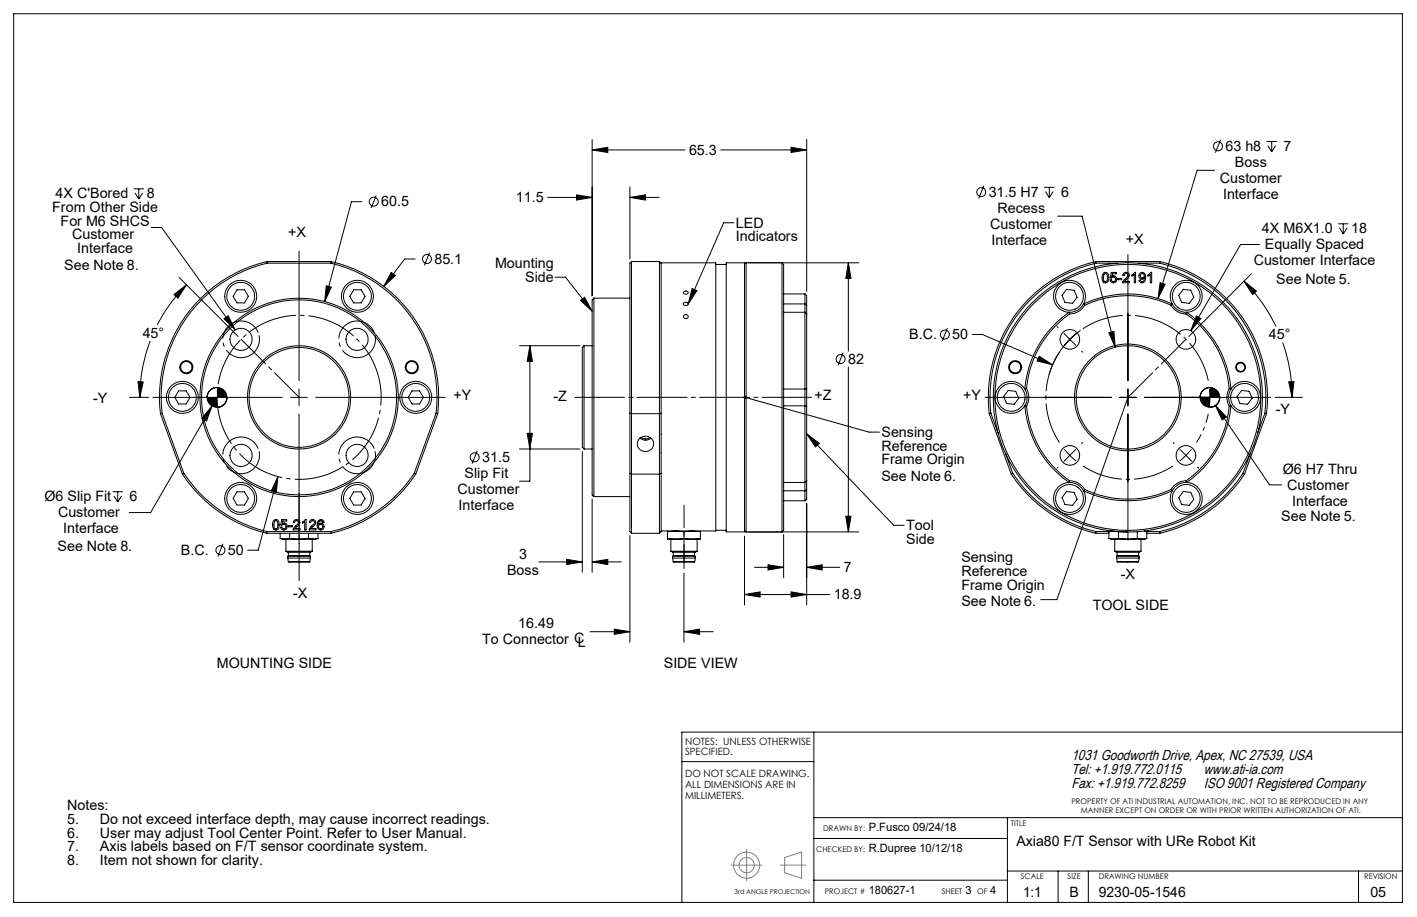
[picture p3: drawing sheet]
<svg xmlns="http://www.w3.org/2000/svg" width="432mm" height="279mm" viewBox="0 0 432 279" stroke-linecap="round" stroke-linejoin="round" font-family="sans-serif">
<g fill="none" stroke="#808080" stroke-width=".3">
<path d="M227.5 258.8v9.6M222.7 263.6h9.5M237.8 263.6h7.8M239.1 261.3l5.2-1.7v8l-5.2-1.7z"/>
<circle cx="227.5" cy="263.6" r="4"/>
<circle cx="227.5" cy="263.6" r="2.32"/>
</g>
<g fill="none" stroke="#000" stroke-width=".3">
<path d="M4.2 4.2h423.2v270.8h-423.2zM40.7 57.5h3.2M41.1 58.8l1.2 1.8M42.3 57.5v3.1M43.5 58.8l-1.2 1.8M114.7 59.5l-1.6 3.9M175.7 59.4l4.7 .7-4.7 .9zM180.4 45.7l4.8-.8v1.6zM180.4 42.5v47.6M180.4 45.7h28.3M191.9 57v21.9M219.6 45.7h26.2"/>
<path d="M241.1 44.9l4.7 .8-4.7 .8zM245.8 42.5v46.3M299.8 56.6l-1.6 3.9M318.2 57.1h3.1M318.6 58.3l1.2 1.9M319.8 57.1v3.1M320.9 58.3l-1.1 1.9M370.1 51.9h-5.3l-11.9 39M371.9 42.6l-1.5 3.9M386 43.1h3.1M386.4 44.4l1.1 1.8M387.5 43.1v3.1"/>
<path d="M388.7 44.4l-1.2 1.8M46.1 69.3h3.1l22.5 31.2M81.4 79.7a42.4 42.4 0 0 0-32.5 46.3M81.4 79.7v.5M81.4 79.7h19.5M91.1 76.5v39.5M100.9 79.7a42.5 42.5 0 0 1 32.5 46.3M100.9 79.7v.5M110.3 61.5h-3.2l-8.1 30.4M126.5 78.9h-3.2l-6.4 8.4M130.9 77l-1.6 3.9M166.9 60.1h13.5"/>
<path d="M191.9 60.1l4.8-.7v1.6zM191.9 60.1h8.9M192.4 79.7v46.3M192.4 79.7l-.5 .5v45.7M192.4 79.7h8.5M200.9 79.7v46.3M200.9 79.7l.6 .5M223.7 67.9h-3.2l-10.8 24.7M322.3 65.9h7.4l10.1 39.9M333.9 79.7a42.5 42.5 0 0 0-32.5 46.3M333.9 79.7h19.6M333.9 79.7l.1 .5"/>
<path d="M343.7 77.5v38.5M353.5 79.7a42.5 42.5 0 0 1 32.4 46.3M353.5 79.7l-.1 .5M383.8 74.5h-5.8l-15.1 26.3M407.8 68.2h3.1M408.2 69.4l1.1 1.9M409.3 68.2v3.1M410.5 69.4l-1.2 1.9M53 89.7l3.8-2.9-2.6 4zM54.6 84.5l18 18M56.8 86.8l-4.6 5.3-1.8 2.5-2.5 4.4M68.3 97.1l1.2-.9 2.2 4.3z"/>
<path d="M72.2 88.3h2.3l1.2 2-1.2 2h-2.3l-1.2-2zM81.4 80.2a42 42 0 0 0-32 45.7M81.4 80.2h19.5M99.4 87.1l1.6 .4-2 4.4zM100.9 80.2a42.1 42.1 0 0 1 32 45.7M107.8 88.3h2.3l1.1 2-1.1 2h-2.3l-1.2-2zM119.2 83l1.3 1-3.6 3.3zM169.2 84.5h3.1l8.1 10.3M176.9 91.5l1.3-.9 2.2 4.2zM181 90.8v60.5M181 90.8l-.6 .6v59.4l.6 .5M181 90.8h10.9"/>
<path d="M201.5 80.2l16.6-.1v81.7h-16.6M201.5 80.2v45.7M208.3 92.4a.69 .69 0 0 1 .9-.3 .69 .69 0 0 1 .3 .9h-1zM208.4 88.9a.65 .65 0 0 1 .9-.3 .65 .65 0 0 1 .2 .9 .66 .66 0 0 1-.8 .2 .66 .66 0 0 1-.3-.8zM210.9 87.9l1.5 .6-2.7 4.1zM218.1 80.6h3.2M221.3 80.1h5.6v82h-5.6zM227.4 80v82.1M227.4 80l34.3 .1M227.4 80l-.5 .6M238.3 80l.5 .6v81l-.5 .5zM238.8 89.6h6.5"/>
<path d="M238.8 95.1h6.5M238.8 92.6h6.5M245.3 95.1v23.4M245.3 92.6v2.5M245.3 89.6v3M245.3 89.6l.5 .5v2.9M245.3 95.1l.5 .6M245.3 92.6l.5 .4M245.8 95.7v22.7M245.8 93v2.7M258.5 80.1l.8 4.7h-1.6zM258.5 80.1v26.9"/>
<path d="M288.7 100l-1.6 3.9M322.1 99.5l.3 .3M325 88.2l2.3 .2 .9 2.2-1.4 1.8-2.3-.3-.9-2.1zM325.8 95.1a31.7 31.7 0 0 0-13.5 23.4M325.8 95.1l.1 .6M325.9 95.7a30.9 30.9 0 0 0-13.1 22.7M330.2 92.6a31.5 31.5 0 0 1 27 0M330.2 92.6a4.8 4.8 0 0 1-4.4 2.5M330.2 92.6a4.9 4.9 0 0 0-2.6-6.9 4.9 4.9 0 0 0-6.5 3.7 4.9 4.9 0 0 0 4.7 5.7M330.2 92.6l.4 .4M330.6 93a5.4 5.4 0 0 1-4.7 2.7M330.6 93a31 31 0 0 1 26.2 0"/>
<path d="M334 80.2a42 42 0 0 0-32.1 45.7M334 80.2h6.5M336.2 83.3a.98 .98 0 0 1 1.1-.2 .98 .98 0 0 1 .6 1v.5a1.11 1.11 0 0 1-.4 1.3 1.11 1.11 0 0 1-1.3 0 2.84 2.84 0 0 1 0-2.6zM336.6 83.4h.4a1.91 1.91 0 0 1 0 2.4h-.3l-.4-.4v-1.3zM338.6 83h1.5v.4h-1.1l-.2 .8a1.03 1.03 0 0 1 1.4 .6 1.03 1.03 0 0 1-.6 1.3 1.03 1.03 0 0 1-1.3-.8h.4a.66 .66 0 0 0 1 .3 .66 .66 0 0 0 .1-1.1 .66 .66 0 0 0-1.1 .2h-.4zM340.6 84.8h1.2v.4h-1.2zM342.5 83.1a.98 .98 0 0 1 1.4 .2 .98 .98 0 0 1-.1 1.4l-1.2 1.1h1.6v.3h-2.1l.4-.8 1-.9a.59 .59 0 0 0 .2-.5 .59 .59 0 0 0-.3-.5l-.7 .1-.2 .4h-.3zM344.9 83.8l1.1-.8v3.1h-.3v-2.4l-.8 .4zM346.9 80.2h6.5M347.4 83.2a1.11 1.11 0 0 1 1.3 0 1.11 1.11 0 0 1 .4 1.3 1.16 1.16 0 0 1-.3 1.4 1.16 1.16 0 0 1-1.5 0l-.2-.5 .4-.1a.54 .54 0 0 0 .5 .5 .54 .54 0 0 0 .6-.4l.1-.8a.96 .96 0 0 1-1.5 .1 .96 .96 0 0 1 .2-1.5zM349.8 83.8l1.1-.8v3.1h-.4v-2.4l-.7 .4zM353.4 80.2a42 42 0 0 1 32 45.7"/>
<path d="M353.5 86.1l1.5 .5-2.1 4.3zM356.8 93a5.4 5.4 0 0 0 4.7 2.7M357.2 92.6a4.8 4.8 0 0 0 4.4 2.5M357.2 92.6a4.9 4.9 0 0 1 2.6-6.9 4.9 4.9 0 0 1 6.5 3.7 4.9 4.9 0 0 1-4.7 5.7M357.2 92.6l-.4 .4M360.6 88.2l2.3 .2 .9 2.2-1.4 1.8-2.3-.3-.9-2.1zM361.5 95.7a30.9 30.9 0 0 1 13.1 22.7M361.6 95.1a31.7 31.7 0 0 1 13.5 23.4M361.6 95.1l-.1 .6M364.6 96.3l1.3 .8-3 3.7zM379.1 85.7l3.8 3-1.2 1zM379.1 85.7a49.6 49.6 0 0 1 9.7 13.8"/>
<path d="M381.3 83.4l-19 19.1M42.1 116.3l1.5 .1-1 4.7zM45.8 103.9a48.2 48.2 0 0 0-3.2 17.2M54.4 119.1h2.3l1.2 2-1.2 2h-2.3l-1.1-2zM66.1 118a3.1 3.1 0 0 0-3 3.1M91.1 118.5v5.1M125.6 119.1h2.2l1.2 2-1.2 2h-2.2l-1.2-2zM158.3 105.3h18.4M161.5 105.3l.7 4.8h-1.5zM161.5 105.3v41.3h-3.2M178 105.3v31.5M178 105.3l-.6 .6v30.4l.6 .5"/>
<path d="M178 105.3h2.4M238.8 118.5h6.5M245.3 118.5v5.1M245.8 118.4v5.4M245.8 118.4l-.5 .1M256.9 107.5l-1.5 3.9M258.5 111.8v50.3M296.2 101.9h3.2l21.3 9.3M307.2 119l2.3 .2 .9 2.2-1.4 1.8-2.3-.3-.8-2.1zM312.3 118.5a4.8 4.8 0 0 1 0 5.1M312.3 118.5a4.9 4.9 0 0 0-7.3-1.1 4.9 4.9 0 0 0 0 7.4 4.9 4.9 0 0 0 7.3-1.2M312.8 118.4a5.4 5.4 0 0 1 0 5.4"/>
<path d="M312.8 118.4l-.5 .1M316.7 108.5l4 2.7-4.6-1.2zM324.2 101.6l1.8 1.8M326 103.4l-1.7 1.9M326 103.4l1.8 1.8M327.9 101.7l-1.9 1.7M329.3 100.6a24.8 24.8 0 0 0-9.6 13.5M329.6 107l.4 .3M337.9 101.4l1.5-.4 .4 4.8zM343.7 118.5v5.1M368.6 118.5v5.1M368.7 118.1a3.1 3.1 0 0 0-3 3"/>
<path d="M374.6 118.4a5.4 5.4 0 0 0 0 5.4M374.6 118.4l.5 .1M375.1 118.5a4.8 4.8 0 0 0 0 5.1M375.1 118.5a4.9 4.9 0 0 1 7.3-1.1 4.9 4.9 0 0 1 0 7.4 4.9 4.9 0 0 1-7.3-1.2M378.4 119l2.2 .2 1 2.2-1.4 1.8-2.3-.3-.9-2.1zM390.9 104.4a50.9 50.9 0 0 1 2.8 16.7M392.7 116.3h1.6l-.6 4.8zM39.4 121.1h5.9M46.6 121.1h39.4M48.9 126l6.7 18.5M49.4 125.9l6.6 18.3M49.4 125.9l-.5 .1"/>
<path d="M64.6 123.7l-1.7 4.5-1.3-.8zM64.6 123.7l-18.7 32.5h-6.5M69.1 121.1a3 3 0 0 1-3 3M88.6 121.1h5.1M91.1 126.2v39.5M96.2 121.1h39.5M132.9 125.9l-6.7 18.3M132.9 125.9l.5 .1M133.4 126l-6.7 18.5M145.4 137.4l-1.5 3.9M158.3 136.8h18.4M160.7 132h1.5l-.7 4.8z"/>
<path d="M177.4 137.6v36.8M178 136.8h2.4M191.9 125.9v18.3M191.9 125.9l.5 .1M192.4 126h8.5M192.4 126v18.5M194.8 133.7a2.46 2.46 0 0 1 3.7-.2 2.46 2.46 0 0 1-.3 3.7 2.46 2.46 0 0 1-3.6-.7 2.22 2.22 0 0 1 .2-2.8zM195 133.5a2.53 2.53 0 0 0 3.4 0M195.3 133.3l.3 .2a2.22 2.22 0 0 0 2.4-.2M200.9 126v18.5M201.5 125.9v18.3M201.5 125.9l-.6 .1"/>
<path d="M227.1 121.1l37.7 10.6h3.2M238.8 123.6h6.5M245.3 123.6v23.4M245.3 123.6l.5 .2M245.8 123.8v22.7M245.8 132.2l3.9 2.9-1.2 1.1zM245.8 132.2l26.5 27.9h3.2M300.1 121.1h38.5M301.4 126l6.8 18.5M301.9 125.9l2.3 6.1M301.9 125.9l-.5 .1M306.4 138.1l2.2 6.1"/>
<path d="M312.3 123.6a31.5 31.5 0 0 0 13.5 23.4M312.3 123.6l.5 .2M312.8 123.8a30.9 30.9 0 0 0 13.1 22.7M324.3 136.9l1.7 1.8M326 138.7l1.9 1.8M326 138.7l-1.8 1.8M327.8 136.9l-1.8 1.8M329.9 134.8l-.3 .3M341.2 121.1h5.1M343.7 126.2v38.4M343.7 121.1l-21.6 61.6h-5M348.8 121.1h38.4"/>
<path d="M357.5 134.8l.3 .3M359.6 136.9l3.6 3.6M363.1 136.9l-3.6 3.6M370.4 123.5l3.3 3.5-1.3 1zM370.4 123.5l16.5 24.2h3.7M371.7 121.1a2.95 2.95 0 0 1-3 3M374.6 123.8a30.9 30.9 0 0 1-13.1 22.7M375.1 123.6a31.5 31.5 0 0 1-13.5 23.4M375.1 123.6l-.5 .2M381 138.1l-2.2 6.1M385.4 125.9l-2.2 6.1M385.4 125.9l.5 .1"/>
<path d="M385.9 126l-6.7 18.5M388.5 121.1h8.4M34.3 149.8h3.1M34.7 151.1l1.2 1.9M35.9 149.8v3.2M37 151.1l-1.1 1.9M55.6 144.5a42.7 42.7 0 0 0 25.8 18M56 144.2a42.2 42.2 0 0 0 25.4 17.8M56 144.2l-.4 .3M72.2 149.9h2.3l1.2 2-1.2 2h-2.3l-1.2-2zM83.4 158.6a.98 .98 0 0 1 1.1-.2 .98 .98 0 0 1 .6 .9v.6a1.11 1.11 0 0 1-.3 1.4 1.11 1.11 0 0 1-1.4-.1 2.84 2.84 0 0 1 0-2.6zM83.6 158.9l.5-.3a1.51 1.51 0 0 1 .3 2.4l-.3 .1-.5-.2-.1-1z"/>
<path d="M84.7 145.2l-6 22.4h-3.2M84.7 145.2l-.5 4.8-1.5-.4zM85.9 158.3h1.5v.5h-1.2l-.2 .8a1.01 1.01 0 0 1 1.5 .5 1.01 1.01 0 0 1-.7 1.3 1.01 1.01 0 0 1-1.3-.8h.4a.66 .66 0 0 0 .9 .3 .66 .66 0 0 0 .3-.9 .66 .66 0 0 0-1-.2l-.6 .1zM89.7 158.5a.99 .99 0 0 1 1.4 .1 .99 .99 0 0 1-.1 1.4l-1.1 1h1.5v.5h-2.1l.4-.9 1-.9a.61 .61 0 0 0-.1-1l-.7 .2-.1 .3h-.4zM92.1 159.1l1.2-.8v3.2h-.4v-2.5l-.8 .5zM94.7 158.5a.98 .98 0 0 1 1.3 .1 .98 .98 0 0 1-.1 1.4l-1.2 1h1.6v.5h-2.1l.4-.9 1-.9a.59 .59 0 0 0 .2-.5 .59 .59 0 0 0-.3-.5l-.7 .2-.1 .3h-.4zM97 158.6a.98 .98 0 0 1 1-.3 .98 .98 0 0 1 .7 .8h-.4a.61 .61 0 0 0-.7-.5 .61 .61 0 0 0-.5 .7l-.1 .5a1.02 1.02 0 0 1 1.6 .1 1.02 1.02 0 0 1-.4 1.5 1.02 1.02 0 0 1-1.4-.5 2.84 2.84 0 0 1 .2-2.3zM107.8 149.9h2.3l1.1 2-1.1 2h-2.3l-1.2-2zM126.2 144.2a41.9 41.9 0 0 1-25.3 17.8M126.2 144.2l.5 .3M126.7 144.5a42.7 42.7 0 0 1-25.8 18M180.4 152.1v22.3"/>
<path d="M181 151.3h10.9M191.9 144.2v17.8l.5 .5M191.9 144.2l.5 .3M192.4 144.5v18M192.4 144.5h8.5M200.9 144.5v18M201.5 144.2v17.8l-.6 .5M201.5 144.2l-.6 .3M238.8 152.6h6.5M238.8 147h6.5M238.8 149.5h6.5M245.3 147v2.5"/>
<path d="M245.3 149.5v3.1M245.8 146.5v2.7M245.8 149.2v2.9l-.5 .5M245.8 146.5l-.5 .5M245.8 149.2l-.5 .3M245.8 153.4v30.9M257.7 157.3h1.6l-.8 4.8zM308.2 144.5a42.7 42.7 0 0 0 25.7 18M308.6 144.2a41.9 41.9 0 0 0 25.4 17.8M308.6 144.2l-.4 .3M322.4 142.3l-.3 .4M325 149.8l2.3 .2 .9 2.2-1.4 1.8-2.3-.3-.9-2.1z"/>
<path d="M325.8 147a4.8 4.8 0 0 1 4.4 2.5M325.8 147a4.9 4.9 0 0 0-4.7 5.8 4.9 4.9 0 0 0 6.5 3.7 4.9 4.9 0 0 0 2.6-7M325.9 146.5a5.3 5.3 0 0 1 4.7 2.7M325.9 146.5l-.1 .5M330.2 149.5a31.5 31.5 0 0 0 27 0M330.6 149.2a31 31 0 0 0 26.2 0M330.6 149.2l-.4 .3M356.8 149.2l.4 .3M360.6 149.8l2.3 .2 .9 2.2-1.4 1.8-2.3-.3-.9-2.1zM361.5 146.5a5.3 5.3 0 0 0-4.7 2.7M361.5 146.5l.1 .5M361.6 147a4.8 4.8 0 0 0-4.4 2.5"/>
<path d="M361.6 147a4.9 4.9 0 0 1 4.7 5.8 4.9 4.9 0 0 1-6.5 3.7 4.9 4.9 0 0 1-2.6-7M364.9 142.3l.4 .4M378.8 144.2a42 42 0 0 1-25.4 17.8M378.8 144.2l.4 .3M379.2 144.5a42.7 42.7 0 0 1-25.7 18M67.9 165.7l-1.5 3.9M81.4 162.5h19.5M81.4 162h19.5M81.4 162v.5M85.4 164.1l1.4 .2M85.4 162.5v1.6M86.8 164.3h4.3"/>
<path d="M87.1 168h8M87.1 168a8.8 8.8 0 0 0 4.4 .3 7.3 7.3 0 0 0 3.6-.3M87.1 164.3v3.7M87.7 170h6.9M87.7 169.5h6.9M87.7 170l.1 1.1M87.7 169.5v.5M87.8 171.1l.2 .2h6.3l.1-.2M87.8 171.1h6.6M87.9 169.3h6.5M87.9 169.3l-.2 .2M87.9 160.2h1.1v.3h-1.1z"/>
<path d="M87.9 168.3v1M88.3 164.1l-1.5 .2M88.3 164.1l2.8 .2M88.3 162.5v1.6M91.1 164.3h4.4M94 164.1l1.5 .2M94 164.1l-2.9 .2M94 162.5v1.6M94.4 169.3l.2 .2M94.4 168.3v1M94.6 170l-.2 1.1M94.6 169.5v.5"/>
<path d="M95.1 164.3v3.7M96.9 164.1l-1.4 .2M96.9 162.5v1.6M100.9 162v.5M164.2 171.2h13.2M172.7 170.4l4.7 .8-4.7 .8zM180.4 171.2l4.8-.8v1.6zM180.4 171.2h8.9M191.9 163.2v32.5M192.4 162.5h8.5M203.4 161.8v2.5h2.5M203.4 164.1l2.5 .2"/>
<path d="M203.4 162l2.5-.2 2.5 .2M204.4 168h8M204.4 168a5.6 5.6 0 0 0 3.3 .3h4.1l.6-.3M204.4 164.3v3.7M205 169.5h6.9M205 170h6.9M205 169.5v.5M205 170l.1 1.1M205.1 171.1l.2 .2h6.3l.1-.2M205.1 171.1h6.6M205.2 169.3h6.5M205.2 169.3l-.2 .2"/>
<path d="M205.2 168.3v1M205.9 164.3h5M208.4 162v2.1M208.4 164.1l2.5 .2M208.4 162l2.5-.2 2.5 .2M208.4 164.1l-2.5 .2M208.4 174.6v21.1M211.7 169.3l.2 .2M211.7 168.3v1M211.9 169.5v.5M211.9 170l-.2 1.1M212.4 164.3v3.7"/>
<path d="M213.4 161.8v2.5h-2.5M213.4 164.1l-2.5 .2M218.1 161.6h3.2M226.9 161.6l.5 .5M226.9 163.3v21M227.4 162.1h10.9M228.1 162.1h33.6M229.9 172.9h8.9M234 172.1l4.8 .8-4.8 .8zM238.8 162.9v13.1M245.8 172.9l4.7-.8v1.6zM245.8 172.9h10.1"/>
<path d="M333.9 162.5h4M334 162h4M334 162l-.1 .5M337.9 164.1l1.5 .2M337.9 162v2.1M338.6 161.8l-.7 .2M338.7 161.9l-.8 .1M338.8 161.8l4.9 .3M339.4 164.3h4.3M339.7 168h8M339.7 168a8.8 8.8 0 0 0 4.4 .3 7.3 7.3 0 0 0 3.6-.3M339.7 164.3v3.7"/>
<path d="M340.3 170h6.8M340.3 169.5h6.8M340.3 170l.1 1.1M340.3 169.5v.5M340.4 171.1l.1 .2h6.4l.1-.2M340.4 169.3h6.6M340.4 171.1h6.6M340.4 169.3l-.1 .2M340.4 168.3v1M340.8 164.1l2.9 .2M340.8 162v2.1M340.8 164.1l-1.4 .2"/>
<path d="M343.7 164.3h4.3M346.6 164.1l-2.9 .2M346.6 162v2.1M346.6 164.1l1.4 .2M347 169.3l.1 .2M347 168.3v1M347.1 170l-.1 1.1M347.1 169.5v.5M347.7 164.3v3.7M348.7 161.9l.8 .1M348.8 161.8l.7 .2M349.4 162h4"/>
<path d="M349.5 164.1l-1.5 .2M349.5 162.5h4M349.5 162v2.1M353.4 162l.1 .5M179.8 192.5h12.1M187.2 191.7l4.7 .8-4.7 .8zM208.4 192.5l4.8-.8v1.6zM208.4 192.5h8.9M226.9 181.2l4.7-.9v1.6zM226.9 181.2h25.9M241.1 180.3l4.7 .9-4.7 .7zM207.8 232.1h40.2"/>
<path d="M248 223.1v51.9M427.4 223.1h-219.6v51.9M248 249.1h179.4M248 255.5h59M307 249.1v25.9M248 268.2h59M307 265.4h120.4M322.4 265.4v9.6M331.6 265.4v9.6M414 265.4v9.6"/>
<circle cx="299" cy="58.5" r="1.36"/>
<circle cx="371.2" cy="44.6" r="1.36"/>
<circle cx="113.9" cy="61.4" r="1.36"/>
<circle cx="130.1" cy="78.9" r="1.36"/>
<circle cx="73.3" cy="90.3" r="4.9"/>
<circle cx="73.4" cy="90.3" r="4.3"/>
<circle cx="108.9" cy="90.3" r="4.9"/>
<circle cx="108.9" cy="90.3" r="4.3"/>
<circle cx="209" cy="96.6" r=".68"/>
<circle cx="325.9" cy="90.3" r="4.2"/>
<circle cx="348.1" cy="84" r=".65"/>
<circle cx="361.5" cy="90.3" r="4.3"/>
<circle cx="56.8" cy="111.9" r="2"/>
<circle cx="56.8" cy="111.9" r="1.74"/>
<circle cx="73.4" cy="103.4" r="3.4"/>
<circle cx="108.8" cy="103.4" r="3.4"/>
<circle cx="125.5" cy="111.9" r="2.01"/>
<circle cx="125.5" cy="111.9" r="1.74"/>
<circle cx="256.2" cy="109.4" r="1.36"/>
<circle cx="287.9" cy="101.9" r="1.36"/>
<circle cx="309.3" cy="111.9" r="1.74"/>
<circle cx="309.4" cy="111.9" r="2.01"/>
<circle cx="326" cy="103.4" r="3"/>
<circle cx="361.4" cy="103.4" r="3"/>
<circle cx="378" cy="111.9" r="1.51"/>
<circle cx="378" cy="111.9" r="1.29"/>
<circle cx="55.6" cy="121.1" r="4.9"/>
<circle cx="55.6" cy="121.1" r="4.3"/>
<circle cx="66.1" cy="121.1" r="3"/>
<circle cx="73.4" cy="138.7" r="3.4"/>
<circle cx="91.1" cy="121.1" r="15.7"/>
<circle cx="91.1" cy="121.1" r="29.7"/>
<circle cx="91.1" cy="121.1" r="30.2"/>
<circle cx="91.1" cy="121.1" r="15.2"/>
<circle cx="108.8" cy="138.7" r="3.4"/>
<circle cx="126.7" cy="121.1" r="4.9"/>
<circle cx="126.7" cy="121.1" r="4.3"/>
<circle cx="144.7" cy="139.3" r="1.36"/>
<circle cx="308.1" cy="121.1" r="4.3"/>
<circle cx="326" cy="138.8" r="2.99"/>
<circle cx="343.7" cy="121.1" r="15.8"/>
<circle cx="343.7" cy="121.1" r="41"/>
<circle cx="343.7" cy="121.1" r="40.5"/>
<circle cx="343.7" cy="121.1" r="16.3"/>
<circle cx="361.4" cy="138.8" r="3"/>
<circle cx="368.7" cy="121.1" r="3"/>
<circle cx="379.3" cy="121.1" r="4.2"/>
<circle cx="73.4" cy="151.9" r="4.9"/>
<circle cx="73.4" cy="151.9" r="4.2"/>
<circle cx="108.9" cy="151.9" r="4.9"/>
<circle cx="108.9" cy="151.9" r="4.2"/>
<circle cx="325.9" cy="151.9" r="4.2"/>
<circle cx="361.5" cy="151.9" r="4.3"/>
<circle cx="67.2" cy="167.7" r="1.36"/>
<circle cx="97.7" cy="160.4" r=".67"/>
</g>
<path d="M322.8 107.3a25 25 0 0 0 0 27.5M330 141.9a25 25 0 0 0 27.5 0" fill="none" stroke="#000" stroke-width=".3" stroke-dasharray="15.2 1.3 1.3 1.3" stroke-dashoffset="2.6" stroke-linecap="butt"/>
<path d="M364.6 134.8l2.3-4.5 1.3-4.2" fill="none" stroke="#000" stroke-width=".3" stroke-dasharray="15.2 1.3 1.3 1.3" stroke-dashoffset="12.4" stroke-linecap="butt"/>
<path d="M368.2 116a25 25 0 0 0-38.2-15.8" fill="none" stroke="#000" stroke-width=".3" stroke-dasharray="15.2 1.3 1.3 1.3" stroke-dashoffset="2.3" stroke-linecap="butt"/>
<path d="M115.1 113.8a25 25 0 0 0-41.9-10.1 25 25 0 0 0 11.4 41.5 25 25 0 0 0 30.8-30.1l-.3-1.3" fill="none" stroke="#000" stroke-width=".3" stroke-dasharray="15.2 1.3 1.3 1.3" stroke-dashoffset="5.3" stroke-linecap="butt"/>
<path d="M78.8 101.8a5.6 5.6 0 0 0-9.3-2.3 5.6 5.6 0 0 0 2.5 9.3 5.6 5.6 0 0 0 6.9-6.7l-.1-.3M114.2 101.8a5.6 5.6 0 0 0-9.4-2.3 5.6 5.6 0 0 0 2.6 9.3 5.6 5.6 0 0 0 6.9-6.7l-.1-.3M78.8 137.1a5.6 5.6 0 0 0-9.3-2.2 5.6 5.6 0 0 0 2.5 9.2 5.6 5.6 0 0 0 6.9-6.7l-.1-.3M114.2 137.1a5.6 5.6 0 0 0-9.4-2.2 5.6 5.6 0 0 0 2.6 9.2 5.6 5.6 0 0 0 6.9-6.7l-.1-.3" fill="none" stroke="#000" stroke-width=".3" stroke-dasharray="15.2 1.3 1.3 1.3" stroke-dashoffset="-.4" stroke-linecap="butt"/>
<path d="M91.2 150.3v26.6" fill="none" stroke="#000" stroke-width=".3" stroke-dasharray="15.2 1.3 1.3 1.3" stroke-dashoffset="3.9"/>
<path d="M175.2 121.1h72.1" fill="none" stroke="#000" stroke-width=".3" stroke-dasharray="15.2 1.3 1.3 1.3" stroke-dashoffset=".2"/>
<path d="M208.4 154v17.5" fill="none" stroke="#000" stroke-width=".3" stroke-dasharray="15.2 1.3 1.3 1.3" stroke-dashoffset="8.4"/>
<path d="M208.4 165.9v2.4M208.4 169.3v-1M208.4 169.5v-.2M208.4 170v-.5M208.4 170v3.3" fill="none" stroke="#000" stroke-width=".3" stroke-dasharray="15.2 1.3 1.3 1.3"/>
<path d="M91.2 121.1l-17.7-17.7M343.7 121.1l17.7-17.7" fill="none" stroke="#000" stroke-width=".3" stroke-dasharray="15.2 1.3 1.3 1.3" stroke-dashoffset="4.6"/>
<g fill="#000">
<path d="M53 89.7l3.8-2.9-2.6 4zM42.1 116.3l1.5 .1-1 4.7zM84.7 145.2l-2 4.4 1.5 .4zM392.7 116.3h1.6l-.6 4.8zM379.1 85.7l3.8 3-1.2 1z"/>
<path d="M99.4 87.1l-.4 4.8 2-4.4zM64.6 123.7l-3 3.7 1.3 .8zM119.2 83l-2.3 4.3 3.6-3.3zM68.3 97.1l1.2-.9 2.2 4.3zM63.1 121.1a3.1 3.1 0 0 0 3 3v-3zM66.1 118v3.1h3a3 3 0 0 0-3-3.1zM63.1 121.1a3.1 3.1 0 0 0 3 3v-3zM66.1 118v3.1h3a3 3 0 0 0-3-3.1zM257.7 157.3h1.6l-.8 4.8zM258.5 80.1l.8 4.7h-1.6zM180.4 45.7l4.8-.8v1.6zM241.1 44.9l4.7 .8-4.7 .8zM191.9 60.1l4.8-.7v1.6zM175.7 59.4l4.7 .7-4.7 .9zM172.7 170.4l4.7 .8-4.7 .8zM180.4 171.2l4.8-.8v1.6zM187.2 191.7l4.7 .8-4.7 .8zM208.4 192.5l4.8-.8v1.6zM161.5 105.3l.7 4.8h-1.5zM160.7 132h1.5l-.7 4.8zM226.9 181.2l4.7-.9v1.6zM241.1 180.3l4.7 .9-4.7 .7zM245.8 172.9l4.7-.8v1.6zM234 172.1l4.8 .8-4.8 .8zM245.8 132.2l3.9 2.9-1.2 1.1zM176.9 91.5l1.3-.9 2.2 4.2zM210.9 87.9l1.5 .6-2.7 4.1zM226.7 120.8l-.1 .1 .5 .2-.5-.2a.53 .53 0 0 0 .5 .7 .53 .53 0 0 0 .4-.7 .53 .53 0 0 0-.8-.1zM337.9 101.4l1.9 4.4-.4-4.8zM370.4 123.5l2 4.5 1.3-1zM364.6 96.3l-1.7 4.5 3-3.7zM316.7 108.5l-.6 1.5 4.6 1.2zM353.5 86.1l-.6 4.8 2.1-4.3zM365.7 121.1a3 3 0 0 0 3 3v-3zM368.7 118.1v3h3a3 3 0 0 0-3-3zM365.7 121.1a3 3 0 0 0 3 3v-3zM368.7 118.1v3h3a3 3 0 0 0-3-3z"/>
</g>
<g font-size="4.4">
<text x="210" y="47.1">65.3</text>
<text x="373.4" y="46">63 h8</text>
<text x="391.2" y="46">7</text>
<text x="376.3" y="50.9">Boss</text>
<text x="301.3" y="60">31.5 H7</text>
<text x="323.4" y="60">6</text>
<text x="371.7" y="55.8">Customer</text>
<text x="15.9" y="64.6">From Other Side</text>
<text x="16.9" y="60.4">4X C'Bored</text>
<text x="44.7" y="60.4">8</text>
<text x="116.2" y="62.9">60.5</text>
<text x="157.2" y="61.6">11.5</text>
<text x="303.9" y="64.9">Recess</text>
<text x="372.7" y="60.6">Interface</text>
<text x="18.5" y="68.8">For M6 SHCS</text>
<text x="224.2" y="69.4">LED</text>
<text x="301.8" y="69.7">Customer</text>
<text x="384.6" y="71.1">4X M6X1.0</text>
<text x="411.7" y="71.1">18</text>
<text x="22" y="72.9">Customer</text>
<text x="23.5" y="77.1">Interface</text>
<text x="87.8" y="72.2">+X</text>
<text x="224.2" y="73.6">Indicators</text>
<text x="302.1" y="74.6">Interface</text>
<text x="343.1" y="74.4">+X</text>
<text x="385.4" y="76">Equally Spaced</text>
<text x="19.6" y="82.2">See Note 8.</text>
<text x="132.4" y="80.3">85.1</text>
<text x="150.8" y="81.8">Mounting</text>
<text x="382" y="80.8">Customer Interface</text>
<text x="160.1" y="86">Side</text>
<text x="388.9" y="86.4">See Note 5.</text>
<text x="43.5" y="102.9">45°</text>
<text x="277.1" y="103.4">B.C.</text>
<text x="290.2" y="103.4">50</text>
<text x="386.6" y="103.4">45°</text>
<text x="258.4" y="110.8">82</text>
<text x="28.4" y="122.9">-Y</text>
<text x="138.2" y="121.9">+Y</text>
<text x="168.6" y="122.3">-Z</text>
<text x="248.2" y="122">+Z</text>
<text x="293.5" y="121.8">+Y</text>
<text x="388.8" y="126.2">-Y</text>
<text x="268.6" y="133.1">Sensing</text>
<text x="268.6" y="137.3">Reference</text>
<text x="146.9" y="140.8">31.5</text>
<text x="268.6" y="141.5">Frame Origin</text>
<text x="141.6" y="145.6">Slip Fit</text>
<text x="268.6" y="146.5">See Note 6.</text>
<text x="390.9" y="144.3">Ø6 H7 Thru</text>
<text x="392.2" y="149.2">Customer</text>
<text x="13.5" y="152.7">Ø6 Slip Fit</text>
<text x="39.5" y="152.7">6</text>
<text x="139.4" y="150.5">Customer</text>
<text x="139.8" y="155.4">Interface</text>
<text x="393.8" y="154.1">Interface</text>
<text x="17.7" y="157.6">Customer</text>
<text x="276.1" y="161.6">Tool</text>
<text x="390.4" y="158.8">See Note 5.</text>
<text x="17.5" y="167.9">See Note 8.</text>
<text x="19.2" y="162.5">Interface</text>
<text x="276.1" y="165.8">Side</text>
<text x="55.1" y="169.1">B.C.</text>
<text x="69.4" y="169.1">50</text>
<text x="158.2" y="170.2">3</text>
<text x="293" y="171.3">Sensing</text>
<text x="154.5" y="175.1">Boss</text>
<text x="257.1" y="174.3">7</text>
<text x="293" y="175.4">Reference</text>
<text x="293" y="179.6">Frame Origin</text>
<text x="341.5" y="176.5">-X</text>
<text x="89.3" y="182.3">-X</text>
<text x="254.1" y="182.6">18.9</text>
<text x="293" y="184.7">See Note 6.</text>
<text x="333" y="185.7">TOOL SIDE</text>
<text x="157.9" y="191.5">16.49</text>
<text x="146.9" y="196.4">To Connector C</text>
<text x="176.1" y="197">L</text>
<text x="66.1" y="203.5">MOUNTING SIDE</text>
<text x="202.3" y="203.5">SIDE VIEW</text>
<text x="326.5" y="231.5">1031 Goodworth Drive, Apex, NC 27539, USA</text>
<text x="326.5" y="235.8">Tel: +1.919.772.0115</text>
<text x="366.9" y="235.8">www.ati-ia.com</text>
<text x="326.5" y="240">Fax: +1.919.772.8259</text>
<text x="366.8" y="240">ISO 9001 Registered Company</text>
<text x="20.5" y="246.8">Notes:</text>
<text x="20.5" y="251">5.</text>
<text x="30.5" y="251">Do not exceed interface depth, may cause incorrect readings.</text>
<text x="20.5" y="255.2">6.</text>
<text x="30.5" y="255.2">User may adjust Tool Center Point. Refer to User Manual.</text>
<text x="309.7" y="257.7">Axia80 F/T Sensor with URe Robot Kit</text>
<text x="20.5" y="259.4">7.</text>
<text x="20.5" y="263.5">8.</text>
<text x="30.5" y="259.4">Axis labels based on F/T sensor coordinate system.</text>
<text x="30.5" y="263.5">Item not shown for clarity.</text>
<text x="311.8" y="273.2">1:1</text>
<text x="325.9" y="273.2">B</text>
<text x="334.8" y="273.2">9230-05-1546</text>
<text x="417.6" y="273.2">05</text>
</g>
<g font-size="3.5">
<text x="264.7" y="253.1">P.Fusco 09/24/18</text>
<text x="264.7" y="259.6">R.Dupree 10/12/18</text>
<text x="264.7" y="272.4">180627-1</text>
</g>
<g font-size="3.4">
<text x="294.3" y="272.4">3</text>
<text x="301.7" y="272.4">4</text>
</g>
<g font-size="3">
<text x="208.8" y="226.9">NOTES: UNLESS OTHERWISE</text>
<text x="208.8" y="230.2">SPECIFIED.</text>
<text x="208.8" y="236.7">DO NOT SCALE DRAWING.</text>
<text x="208.8" y="240">ALL DIMENSIONS ARE IN</text>
<text x="208.8" y="243.3">MILLIMETERS.</text>
</g>
<g font-size="2.4">
<text x="326.5" y="245">PROPERTY OF ATI INDUSTRIAL AUTOMATION, INC. NOT TO BE REPRODUCED IN ANY</text>
<text x="308.1" y="251.7">TITLE</text>
<text x="329.4" y="247.8">MANNER EXCEPT ON ORDER OR WITH PRIOR WRITTEN AUTHORIZATION OF ATI.</text>
<text x="250.9" y="253.1">DRAWN BY:</text>
<text x="248.7" y="259.6">CHECKED BY:</text>
<text x="311.1" y="267.8">SCALE</text>
<text x="325.3" y="267.8">SIZE</text>
<text x="334.8" y="267.8">DRAWING NUMBER</text>
<text x="415.7" y="267.8">REVISION</text>
<text x="251.3" y="272.4">PROJECT #</text>
<text x="287" y="272.4">SHEET</text>
<text x="297.7" y="272.4">OF</text>
</g>
<text font-size="2" x="223.8" y="272.4">3rd ANGLE PROJECTION</text>
</svg>
